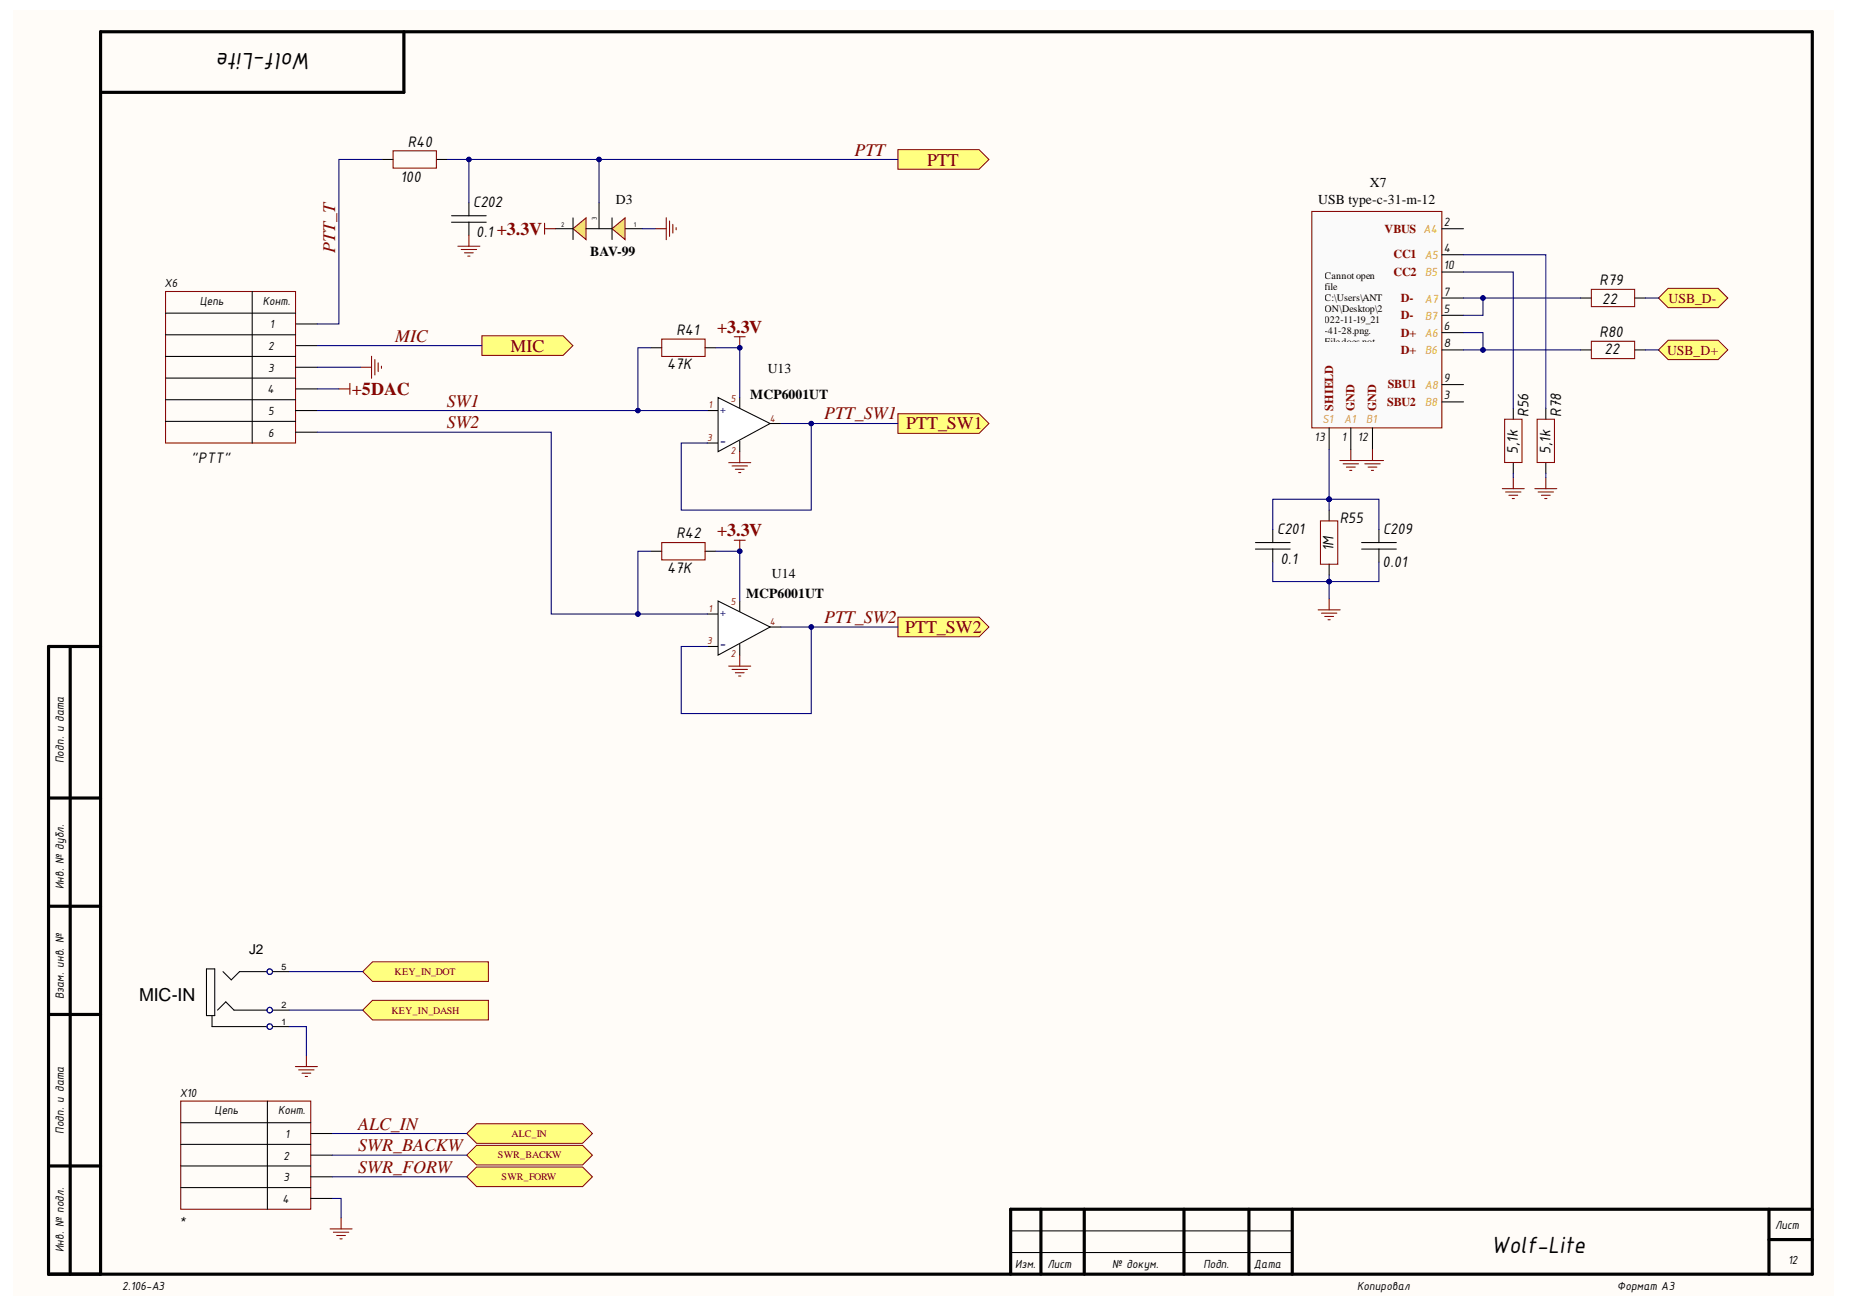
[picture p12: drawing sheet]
<svg xmlns="http://www.w3.org/2000/svg" width="297mm" height="210mm" viewBox="0 0 297 210" stroke-linecap="round" stroke-linejoin="round" font-family="sans-serif">
<g fill="#fffcf8">
<path d="M2.2 1.6h292.3v206.5h-292.3z" fill-rule="evenodd"/>
<path d="M2.2 1.6h292.3v206.5h-292.3z" fill-rule="evenodd"/>
</g>
<g fill="none" stroke="#000" stroke-width=".51">
<path d="M64.8 5.1v9.7h-48.7M11.3 103.8v100.8M16.1 103.8h-8.3v100.8h283.2v-199.5h-274.9v199.5M7.8 128.2h8.3M7.8 145.5h8.3M7.8 162.9h8.3M7.8 187.3h8.3M167.1 194.2v10.4M174.1 194.2v10.4M190.1 194.2v10.4M200.5 194.2v10.4M207.5 194.2v10.4"/>
<path d="M284 194.2v10.4M284 199.1h7M291 194.2h-128.7v10.4"/>
</g>
<g fill="none" stroke="#000" stroke-width=".17">
<path d="M61.4 25.6h1.7M70.1 25.6h1.7M72.5 35.7h5.6M72.5 34.6h5.6M75.3 32.6v2M75.3 35.7v2.1M89.2 36.7h2.8M26.6 50.3h20.9M26.6 53.8h20.9M26.6 57.2h20.9M40.5 46.8v24.3M47.5 52h3.4"/>
<path d="M47.5 55.5h3.4M47.5 59h3.4M26.6 60.7h20.9M26.6 64.2h20.9M26.6 67.7h20.9M47.5 62.5h3.4M47.5 65.9h3.4M47.5 69.4h3.4M162.3 197.7h45.2M162.3 201.2h45.2"/>
</g>
<path d="M63.1 24.2h7v2.8h-7zM73.5 39.5h3.6M75.3 37.8v1.7M26.6 46.8h20.9v24.3h-20.9zM74 40.1h2.5M74.6 40.6h1.4M75.1 41.1h.4" fill="none" stroke="#800000" stroke-width=".17"/>
<path d="M92 36.7l2.1-1.7v3.5z" fill="#ffd966"/>
<path d="M92 36.7l2.1-1.7v3.5z" fill="none" stroke="#980000" stroke-width=".17"/>
<path d="M92 35v3.5M94.1 36.7h4.2M96.2 32.6v4.1M100.4 36.7h2.7" fill="none" stroke="#000" stroke-width=".17"/>
<path d="M98.3 36.7l2.1-1.7v3.5z" fill="#ffd966"/>
<path d="M98.3 36.7l2.1-1.7v3.5z" fill="none" stroke="#980000" stroke-width=".17"/>
<path d="M98.3 35v3.5" fill="none" stroke="#000" stroke-width=".17"/>
<path d="M87.4 36.7h1.8M87.4 35.8v1.8M105.2 36.7h1.8M107 35v3.5M107.5 35.5v2.5M108 36v1.4M108.6 36.6v.3" fill="none" stroke="#800000" stroke-width=".17"/>
<path d="M77.4 53.9h13l1.6 1.6-1.6 1.6h-13z" fill-rule="evenodd" fill="#ffff80"/>
<path d="M77.4 53.9h13l1.6 1.6-1.6 1.6h-13z" fill="none" stroke="#800000" stroke-width=".16"/>
<path d="M57.9 59h1.8M59.7 57.2v3.5M60.2 57.7v2.5M60.7 58.3v1.4M61.2 58.8v.4M54.4 62.5h1.8M56.2 61.6v1.7" fill="none" stroke="#800000" stroke-width=".17"/>
<path d="M113.6 65.9h1.7M113.6 71.1h1.7M118.8 63.8v1.8M123.6 68h1.8" fill="none" stroke="#000" stroke-width=".17"/>
<path d="M115.3 63.8l8.3 4.2-8.3 4.5z" fill="#fff"/>
<path d="M104.5 55.8h1.7M113.2 55.8h1.7M115.3 63.8l8.3 4.2-8.3 4.5zM118.8 70.8v1.7" fill="none" stroke="#000" stroke-width=".17"/>
<path d="M106.2 54.5h7v2.7h-7zM117.9 54.1h1.8M118.8 54.1v1.7" fill="none" stroke="#800000" stroke-width=".17"/>
<circle cx="118.8" cy="55.9" r=".35" fill="#000080"/>
<circle cx="118.8" cy="55.9" r=".35" fill="none" stroke="#000080" stroke-width=".16"/>
<path d="M117 74.3h3.5M117.5 74.8h2.5M118.1 75.4h1.4M118.6 75.9h.3M118.8 72.5v1.8" fill="none" stroke="#800000" stroke-width=".17"/>
<path d="M113.6 98.6h1.7M118.8 96.5v1.8M113.6 103.8h1.7M123.6 100.7h1.8" fill="none" stroke="#000" stroke-width=".17"/>
<path d="M115.3 96.5l8.3 4.2-8.3 4.5z" fill="#fff"/>
<path d="M104.5 88.5h1.7M113.2 88.5h1.7M115.3 96.5l8.3 4.2-8.3 4.5zM118.8 103.5v1.7" fill="none" stroke="#000" stroke-width=".17"/>
<path d="M106.2 87.1h7v2.8h-7zM117.9 86.8h1.8M118.8 86.8v1.7" fill="none" stroke="#800000" stroke-width=".17"/>
<circle cx="118.8" cy="88.5" r=".35" fill="#000080"/>
<circle cx="118.8" cy="88.5" r=".35" fill="none" stroke="#000080" stroke-width=".16"/>
<path d="M117 107h3.5M117.5 107.5h2.5M118.1 108h1.4M118.6 108.6h.3M118.8 105.2v1.8" fill="none" stroke="#800000" stroke-width=".17"/>
<path d="M144.2 24h13l1.6 1.6-1.6 1.6h-13z" fill-rule="evenodd" fill="#ffff80"/>
<path d="M144.2 24h13l1.6 1.6-1.6 1.6h-13z" fill="none" stroke="#800000" stroke-width=".16"/>
<path d="M144.2 66.4h13l1.6 1.6-1.6 1.6h-13z" fill-rule="evenodd" fill="#ffff80"/>
<path d="M144.2 66.4h13l1.6 1.6-1.6 1.6h-13z" fill="none" stroke="#800000" stroke-width=".16"/>
<path d="M144.2 99.1h13l1.6 1.6-1.6 1.6h-13z" fill-rule="evenodd" fill="#ffff80"/>
<path d="M144.2 99.1h13l1.6 1.6-1.6 1.6h-13z" fill="none" stroke="#800000" stroke-width=".16"/>
<path d="M33.2 155.6h1.3v7.5h-1.3zM35.8 156l1.3 1.4 1.4-1.4h4.4M43.8 156h2.6M34 163.1v1.8h8.9M34.9 162.2l1.4-1.3 1.3 1.3h5.3M43.8 164.9h2.6M43.8 162.2h2.6" fill="none" stroke="#000" stroke-width=".17"/>
<g fill="none" stroke="#00f" stroke-width=".17">
<circle cx="43.3" cy="156" r=".44"/>
<circle cx="43.3" cy="164.9" r=".44"/>
<circle cx="43.3" cy="162.2" r=".44"/>
</g>
<path d="M47.4 171.3h3.6M48 171.8h2.4M48.5 172.4h1.4M49 172.9h.4M49.2 169.5v1.8" fill="none" stroke="#800000" stroke-width=".17"/>
<path d="M58.2 156l1.6-1.5h18.6v3.1h-18.6z" fill-rule="evenodd" fill="#ffff80"/>
<path d="M58.2 156l1.6-1.5h18.6v3.1h-18.6z" fill="none" stroke="#800000" stroke-width=".16"/>
<path d="M58.2 162.2l1.6-1.5h18.6v3.1h-18.6z" fill-rule="evenodd" fill="#ffff80"/>
<path d="M58.2 162.2l1.6-1.5h18.6v3.1h-18.6z" fill="none" stroke="#800000" stroke-width=".16"/>
<path d="M42.9 176.8v17.4M29 180.3h20.9M29 183.8h20.9M29 187.3h20.9M29 190.7h20.9M49.9 182h3.5M49.9 185.5h3.5M49.9 189h3.5M49.9 192.5h3.5" fill="none" stroke="#000" stroke-width=".17"/>
<path d="M29 176.8h20.9v17.4h-20.9z" fill="none" stroke="#800000" stroke-width=".17"/>
<path d="M74.9 189l1.6-1.6h17l1.6 1.6-1.6 1.6h-17z" fill-rule="evenodd" fill="#ffff80"/>
<path d="M74.9 189l1.6-1.6h17l1.6 1.6-1.6 1.6h-17z" fill="none" stroke="#800000" stroke-width=".16"/>
<path d="M74.9 182l1.6-1.5h17l1.6 1.5-1.6 1.6h-17z" fill-rule="evenodd" fill="#ffff80"/>
<path d="M74.9 182l1.6-1.5h17l1.6 1.5-1.6 1.6h-17z" fill="none" stroke="#800000" stroke-width=".16"/>
<path d="M74.9 185.5l1.6-1.6h17l1.6 1.6-1.6 1.6h-17z" fill-rule="evenodd" fill="#ffff80"/>
<path d="M74.9 185.5l1.6-1.6h17l1.6 1.6-1.6 1.6h-17z" fill="none" stroke="#800000" stroke-width=".16"/>
<path d="M53 197.4h3.5M53.5 197.9h2.5M54.1 198.4h1.4M54.6 199h.3M54.8 195.6v1.8" fill="none" stroke="#800000" stroke-width=".17"/>
<path d="M130.3 68h13.9" fill="none" stroke="#000080" stroke-width=".17"/>
<circle cx="130.3" cy="68" r=".35" fill="#000080"/>
<circle cx="130.3" cy="68" r=".35" fill="none" stroke="#000080" stroke-width=".16"/>
<path d="M50.9 69.4h37.6v29.2h25.1" fill="none" stroke="#000080" stroke-width=".17"/>
<circle cx="102.4" cy="98.6" r=".35" fill="#000080"/>
<circle cx="102.4" cy="98.6" r=".35" fill="none" stroke="#000080" stroke-width=".16"/>
<path d="M50.9 65.9h62.7" fill="none" stroke="#000080" stroke-width=".17"/>
<circle cx="102.4" cy="65.9" r=".35" fill="#000080"/>
<circle cx="102.4" cy="65.9" r=".35" fill="none" stroke="#000080" stroke-width=".16"/>
<path d="M61.4 25.6h-7v26.4h-3.5M71.8 25.6h3.5v7M50.9 59h7M50.9 55.5h26.5M50.9 62.5h3.5" fill="none" stroke="#000080" stroke-width=".17"/>
<circle cx="75.3" cy="25.6" r=".35" fill="#000080"/>
<circle cx="75.3" cy="25.6" r=".35" fill="none" stroke="#000080" stroke-width=".16"/>
<path d="M75.3 25.6h20.9v7" fill="none" stroke="#000080" stroke-width=".17"/>
<circle cx="75.3" cy="25.6" r=".35" fill="#000080"/>
<circle cx="75.3" cy="25.6" r=".35" fill="none" stroke="#000080" stroke-width=".16"/>
<circle cx="96.2" cy="25.6" r=".35" fill="#000080"/>
<circle cx="96.2" cy="25.6" r=".35" fill="none" stroke="#000080" stroke-width=".16"/>
<path d="M96.2 25.6h48" fill="none" stroke="#000080" stroke-width=".17"/>
<circle cx="96.2" cy="25.6" r=".35" fill="#000080"/>
<circle cx="96.2" cy="25.6" r=".35" fill="none" stroke="#000080" stroke-width=".16"/>
<path d="M104.5 88.5h-2.1v10.1" fill="none" stroke="#000080" stroke-width=".17"/>
<circle cx="102.4" cy="98.6" r=".35" fill="#000080"/>
<circle cx="102.4" cy="98.6" r=".35" fill="none" stroke="#000080" stroke-width=".16"/>
<path d="M104.5 55.8h-2.1v10.1" fill="none" stroke="#000080" stroke-width=".17"/>
<circle cx="102.4" cy="65.9" r=".35" fill="#000080"/>
<circle cx="102.4" cy="65.9" r=".35" fill="none" stroke="#000080" stroke-width=".16"/>
<path d="M103.1 36.7h2.1M125.4 100.7h4.9v13.9h-20.9v-10.8h4.2" fill="none" stroke="#000080" stroke-width=".17"/>
<circle cx="130.3" cy="100.7" r=".35" fill="#000080"/>
<circle cx="130.3" cy="100.7" r=".35" fill="none" stroke="#000080" stroke-width=".16"/>
<path d="M125.4 68h4.9v13.9h-20.9v-10.8h4.2" fill="none" stroke="#000080" stroke-width=".17"/>
<circle cx="130.3" cy="68" r=".35" fill="#000080"/>
<circle cx="130.3" cy="68" r=".35" fill="none" stroke="#000080" stroke-width=".16"/>
<path d="M114.9 88.5h3.9v8" fill="none" stroke="#000080" stroke-width=".17"/>
<circle cx="118.8" cy="88.5" r=".35" fill="#000080"/>
<circle cx="118.8" cy="88.5" r=".35" fill="none" stroke="#000080" stroke-width=".16"/>
<path d="M114.9 55.8h3.9v8" fill="none" stroke="#000080" stroke-width=".17"/>
<circle cx="118.8" cy="55.9" r=".35" fill="#000080"/>
<circle cx="118.8" cy="55.9" r=".35" fill="none" stroke="#000080" stroke-width=".16"/>
<path d="M130.3 100.7h13.9" fill="none" stroke="#000080" stroke-width=".17"/>
<circle cx="130.3" cy="100.7" r=".35" fill="#000080"/>
<circle cx="130.3" cy="100.7" r=".35" fill="none" stroke="#000080" stroke-width=".16"/>
<path d="M46.4 156h11.8M46.4 164.9h2.8v4.6M46.4 162.2h11.8M53.4 192.5h1.4v3.1M53.4 189h21.5M53.4 182h21.5M53.4 185.5h21.5" fill="none" stroke="#000080" stroke-width=".17"/>
<path d="M266.3 56.2l1.5-1.6h8.1l1.5 1.6-1.5 1.6h-8.1z" fill-rule="evenodd" fill="#ffff80"/>
<path d="M266.3 56.2l1.5-1.6h8.1l1.5 1.6-1.5 1.6h-8.1z" fill="none" stroke="#800000" stroke-width=".16"/>
<path d="M253.8 56.2h1.7M262.5 56.2h1.7M243 65.6v1.7M243 74.3v1.7" fill="none" stroke="#000" stroke-width=".17"/>
<path d="M255.5 54.8h7v2.8h-7zM215.1 74h3.6M215.7 74.5h2.4M216.2 75h1.4M216.7 75.5h.4M216.9 72.2v1.8M241.2 78.5h3.5M241.6 67.3h2.8v7h-2.8zM241.7 79h2.5M242.3 79.5h1.4M243 76.7v1.8M242.8 80.1h.4" fill="none" stroke="#800000" stroke-width=".17"/>
<path d="M210.6 34h20.9v34.7h-20.9z" fill-rule="evenodd" fill="#fafafa"/>
<path d="M210.6 34h20.9v34.7h-20.9zM246.4 78.5h3.6M246.8 67.3h2.8v7h-2.8zM247 79h2.4M247.5 79.5h1.4M248.2 76.7v1.8M248 80.1h.4" fill="none" stroke="#800000" stroke-width=".17"/>
<g fill="none" stroke="#000" stroke-width=".17">
<path d="M231.5 36.7h3.5M231.5 43.7h3.5M231.5 47.9h3.5M231.5 50.6h3.5M231.5 53.4h3.5M231.5 56.2h3.5M231.5 40.9h3.5M213.4 68.7v3.5M216.9 68.7v3.5M220.4 68.7v3.5M231.5 61.8h3.5M231.5 64.5h3.5"/>
<path d="M248.2 65.6v1.7M248.2 74.3v1.7"/>
</g>
<path d="M267.8 46.3h8.1l1.5 1.6-1.5 1.5h-8.1l-1.5-1.5z" fill-rule="evenodd" fill="#ffff80"/>
<path d="M267.8 46.3h8.1l1.5 1.6-1.5 1.5h-8.1l-1.5-1.5z" fill="none" stroke="#800000" stroke-width=".16"/>
<path d="M253.8 47.9h1.7M262.5 47.9h1.7M201.6 88.2h5.5M201.6 87.1h5.5M204.4 85.1v2M204.4 88.2v2.1M213.4 81.9v1.8M213.4 90.6v1.8M218.6 88.2h5.6M218.6 87.1h5.6M221.4 85.1v2M221.4 88.2v2.1" fill="none" stroke="#000" stroke-width=".17"/>
<path d="M255.5 46.5h7v2.7h-7zM218.6 74h3.5M219.1 74.5h2.5M219.7 75h1.4M220.2 75.5h.3M220.4 72.2v1.8M211.6 97.9h3.6M212 83.7h2.8v6.9h-2.8zM212.2 98.5h2.4M212.7 99h1.4M213.2 99.5h.4M213.4 96.2v1.7" fill="none" stroke="#800000" stroke-width=".17"/>
<path d="M235 47.9h3.1v2.7h-3.1M264.2 56.2h2.1" fill="none" stroke="#000080" stroke-width=".17"/>
<circle cx="238.1" cy="47.9" r=".35" fill="#000080"/>
<circle cx="238.1" cy="47.9" r=".35" fill="none" stroke="#000080" stroke-width=".16"/>
<path d="M235 53.4h3.1v2.8h-3.1" fill="none" stroke="#000080" stroke-width=".17"/>
<circle cx="238.1" cy="56.2" r=".35" fill="#000080"/>
<circle cx="238.1" cy="56.2" r=".35" fill="none" stroke="#000080" stroke-width=".16"/>
<path d="M235 43.7h8v21.9M235 40.9h13.2v24.7M238.1 47.9h15.7M264.2 47.9h2.1M243 76v.7M248.2 76v.7" fill="none" stroke="#000080" stroke-width=".17"/>
<circle cx="238.1" cy="47.9" r=".35" fill="#000080"/>
<circle cx="238.1" cy="47.9" r=".35" fill="none" stroke="#000080" stroke-width=".16"/>
<path d="M238.1 56.2h15.7" fill="none" stroke="#000080" stroke-width=".17"/>
<circle cx="238.1" cy="56.2" r=".35" fill="#000080"/>
<circle cx="238.1" cy="56.2" r=".35" fill="none" stroke="#000080" stroke-width=".16"/>
<path d="M213.4 80.2v1.7" fill="none" stroke="#000080" stroke-width=".17"/>
<circle cx="213.4" cy="80.2" r=".35" fill="#000080"/>
<circle cx="213.4" cy="80.2" r=".35" fill="none" stroke="#000080" stroke-width=".16"/>
<path d="M213.4 80.2h-9v4.9" fill="none" stroke="#000080" stroke-width=".17"/>
<circle cx="213.4" cy="80.2" r=".35" fill="#000080"/>
<circle cx="213.4" cy="80.2" r=".35" fill="none" stroke="#000080" stroke-width=".16"/>
<path d="M213.4 80.2h8v4.9" fill="none" stroke="#000080" stroke-width=".17"/>
<circle cx="213.4" cy="80.2" r=".35" fill="#000080"/>
<circle cx="213.4" cy="80.2" r=".35" fill="none" stroke="#000080" stroke-width=".16"/>
<path d="M213.4 72.2v8" fill="none" stroke="#000080" stroke-width=".17"/>
<circle cx="213.4" cy="80.2" r=".35" fill="#000080"/>
<circle cx="213.4" cy="80.2" r=".35" fill="none" stroke="#000080" stroke-width=".16"/>
<circle cx="213.4" cy="80.2" r=".35" fill="#000080"/>
<circle cx="213.4" cy="80.2" r=".35" fill="none" stroke="#000080" stroke-width=".16"/>
<path d="M204.4 90.3v3.1h17v-3.1" fill="none" stroke="#000080" stroke-width=".17"/>
<circle cx="213.4" cy="93.4" r=".35" fill="#000080"/>
<circle cx="213.4" cy="93.4" r=".35" fill="none" stroke="#000080" stroke-width=".16"/>
<path d="M213.4 92.4v1" fill="none" stroke="#000080" stroke-width=".17"/>
<circle cx="213.4" cy="93.4" r=".35" fill="#000080"/>
<circle cx="213.4" cy="93.4" r=".35" fill="none" stroke="#000080" stroke-width=".16"/>
<path d="M213.4 93.4v2.8" fill="none" stroke="#000080" stroke-width=".17"/>
<circle cx="213.4" cy="93.4" r=".35" fill="#000080"/>
<circle cx="213.4" cy="93.4" r=".35" fill="none" stroke="#000080" stroke-width=".16"/>
<g font-size="4.1">
<text x="50" y="8.5" transform="rotate(-180 50 8.5)">Wolf-Lite</text>
<text x="239.4" y="201.2">Wolf-Lite</text>
</g>
<g font-size="2.9" fill="#800000">
<text x="137.2" y="25">PTT</text>
<text x="148.9" y="26.6">PTT</text>
<text x="53.8" y="40.6" transform="rotate(-90 53.8 40.6)">PTT_T</text>
<text x="115.1" y="53.5">+3.3V</text>
<text x="63.4" y="54.9">MIC</text>
<text x="82" y="56.5">MIC</text>
<text x="56.5" y="63.4">+5DAC</text>
<text x="71.7" y="65.3">SW1</text>
<text x="71.7" y="68.8">SW2</text>
<text x="132.3" y="67.4">PTT_SW1</text>
<text x="145.5" y="69">PTT_SW1</text>
<text x="115.1" y="86.1">+3.3V</text>
<text x="132.3" y="100.1">PTT_SW2</text>
<text x="145.3" y="101.7">PTT_SW2</text>
<text x="57.5" y="181.4">ALC_IN</text>
<text x="57.5" y="184.9">SWR_BACKW</text>
<text x="57.5" y="188.4">SWR_FORW</text>
</g>
<g font-size="2.9" fill="#000080">
<text x="115.6" y="71.6">-</text>
<text x="115.6" y="104.2">-</text>
</g>
<text font-size="2.9" x="22.3" y="160.8">MIC-IN</text>
<g font-size="2.7">
<text x="65.5" y="23.6">R40</text>
<text x="64.3" y="29.2">100</text>
<text x="76" y="33.3">C202</text>
<text x="76.5" y="38.1">0.1 +3.3V</text>
<text x="256.8" y="45.8">R79</text>
<text x="108.6" y="53.8">R41</text>
<text x="257.3" y="48.8">22</text>
<text x="107.1" y="59.3">47K</text>
<text x="256.8" y="54.2">R80</text>
<text x="257.6" y="56.9">22</text>
<text x="245.4" y="66.9" transform="rotate(-90 245.4 66.9)">R56</text>
<text x="250.7" y="66.9" transform="rotate(-90 250.7 66.9)">R78</text>
<text x="30.7" y="74.3">&quot;PTT&quot;</text>
<text x="243.7" y="72.9" transform="rotate(-90 243.7 72.9)">5,1k</text>
<text x="249" y="72.9" transform="rotate(-90 249 72.9)">5,1k</text>
<text x="108.6" y="86.5">R42</text>
<text x="205.1" y="85.8">C201</text>
<text x="214.1" y="88.5" transform="rotate(-90 214.1 88.5)">1M</text>
<text x="215.1" y="84">R55</text>
<text x="222.1" y="85.8">C209</text>
<text x="107.1" y="92">47K</text>
<text x="205.6" y="90.6">0.1</text>
<text x="222" y="91">0.01</text>
</g>
<g font-size="2.2">
<text x="98.9" y="32.8">D3</text>
<text x="211.7" y="32.8">USB type-c-31-m-12</text>
<text x="220" y="30">X7</text>
<text x="94.7" y="41.2">BAV-99</text>
<text x="123.3" y="59.9">U13</text>
<text x="120.5" y="64.1">MCP6001UT</text>
<text x="123.9" y="92.8">U14</text>
<text x="119.8" y="96">MCP6001UT</text>
<text x="40" y="153.2">J2</text>
</g>
<g font-size="2.2" fill="#800000">
<text x="267.9" y="48.6">USB_D-</text>
<text x="267.7" y="57">USB_D+</text>
</g>
<g font-size="2.1">
<text x="26.4" y="46.1">X6</text>
<text x="32.1" y="48.9">Цепь</text>
<text x="42.2" y="48.9">Конт.</text>
<text x="43.3" y="52.7">1</text>
<text x="43.1" y="56.2">2</text>
<text x="43.1" y="59.7">3</text>
<text x="43" y="63.1">4</text>
<text x="43.1" y="66.7">5</text>
<text x="43.1" y="70.2">6</text>
<text x="10.2" y="122.6" transform="rotate(-90 10.2 122.6)">Подп. и дата</text>
<text x="10.2" y="142.8" transform="rotate(-90 10.2 142.8)">Инв. № дубл.</text>
<text x="10.2" y="160.5" transform="rotate(-90 10.2 160.5)">Взам. инв. №</text>
<text x="28.8" y="176.2">X10</text>
<text x="34.4" y="178.9">Цепь</text>
<text x="44.7" y="178.9">Конт.</text>
<text x="10.2" y="182.1" transform="rotate(-90 10.2 182.1)">Подп. и дата</text>
<text x="45.8" y="182.7">1</text>
<text x="45.5" y="186.2">2</text>
<text x="45.5" y="189.7">3</text>
<text x="28.8" y="196.4">*</text>
<text x="45.3" y="193.2">4</text>
<text x="285" y="197.4">Лист</text>
<text x="10.2" y="201.1" transform="rotate(-90 10.2 201.1)">Инв. № подл.</text>
<text x="163" y="203.6">Изм.</text>
<text x="168.2" y="203.6">Лист</text>
<text x="178.6" y="203.6">№ докум.</text>
<text x="193.2" y="203.6">Подп.</text>
<text x="201.3" y="203.6">Дата</text>
<text x="287.1" y="203">12</text>
<text x="19.6" y="207.1">2.106-A3</text>
<text x="217.9" y="207.1">Копировал</text>
<text x="259.6" y="207.1">Формат А3</text>
</g>
<g font-size="2.1" fill="#f90">
<text x="228.8" y="48.6">A7</text>
<text x="228.8" y="51.4">B7</text>
<text x="228.8" y="65.3">B8</text>
</g>
<g font-size="2.1" fill="#e69138">
<text x="212.3" y="67.9">S1</text>
<text x="215.8" y="67.9">A1</text>
<text x="219.4" y="67.9">B1</text>
</g>
<g font-size="2">
<text x="231.8" y="40.5">4</text>
<text x="231.8" y="36.3">2</text>
<text x="231.8" y="43.3">10</text>
<text x="231.8" y="47.5">7</text>
<text x="231.8" y="50.2">5</text>
<text x="231.8" y="53">6</text>
<text x="231.8" y="55.8">8</text>
<text x="231.8" y="61.4">9</text>
<text x="231.8" y="64.2">3</text>
<text x="211.1" y="70.8">13</text>
<text x="215.5" y="70.8">1</text>
<text x="218" y="70.8">12</text>
</g>
<g font-size="1.9" fill="#900">
<text x="222.3" y="37.4">VBUS A4</text>
<text x="223.8" y="41.5">CC1 A5</text>
<text x="223.8" y="44.3">CC2 B5</text>
<text x="224.9" y="48.5">D-</text>
<text x="224.9" y="51.3">D-</text>
<text x="224.9" y="54.1">D+ A6</text>
<text x="224.9" y="56.8">D+ B6</text>
<text x="214" y="65.9" transform="rotate(-90 214 65.9)">SHIELD</text>
<text x="217.5" y="65.9" transform="rotate(-90 217.5 65.9)">GND</text>
<text x="221" y="65.9" transform="rotate(-90 221 65.9)">GND</text>
<text x="222.7" y="65.2">SBU2</text>
<text x="222.8" y="62.4">SBU1 A8</text>
</g>
<g font-size="1.6">
<text x="212.7" y="44.8">Cannot open</text>
<text x="212.7" y="46.6">file</text>
<text x="212.7" y="48.3">C:\Users\ANT</text>
<text x="212.7" y="50">ON\Desktop\2</text>
<text x="212.7" y="51.8">022-11-19_21</text>
<text x="212.7" y="53.6">-41-28.png.</text>
<text x="212.7" y="55.4">Filedoes not</text>
</g>
<g font-size="1.6" fill="#980000">
<text x="113.8" y="65.6">1</text>
<text x="117.3" y="64.6">5</text>
<text x="113.5" y="70.8">3</text>
<text x="123.6" y="67.7">4</text>
<text x="117.3" y="72.9">2</text>
<text x="113.8" y="98.3">1</text>
<text x="117.3" y="97.2">5</text>
<text x="123.6" y="100.3">4</text>
<text x="113.5" y="103.5">3</text>
<text x="117.3" y="105.6">2</text>
</g>
<g font-size="1.6" fill="#000080">
<text x="115.6" y="66.3">+</text>
<text x="115.6" y="99">+</text>
</g>
<g font-size="1.6" fill="#800000">
<text x="63.4" y="156.6">KEY_IN_DOT</text>
<text x="62.9" y="162.8">KEY_IN_DASH</text>
<text x="82.1" y="182.6">ALC_IN</text>
<text x="79.9" y="186">SWR_BACKW</text>
<text x="80.5" y="189.5">SWR_FORW</text>
</g>
<g font-size="1.4">
<text x="45.2" y="155.8">5</text>
<text x="45.2" y="162">2</text>
<text x="45.2" y="164.6">1</text>
</g>
<g font-size="1.2">
<text x="95.8" y="35.3" transform="rotate(-90 95.8 35.3)">3</text>
<text x="90.1" y="36.4">2</text>
<text x="101.8" y="36.4">1</text>
</g>
</svg>
